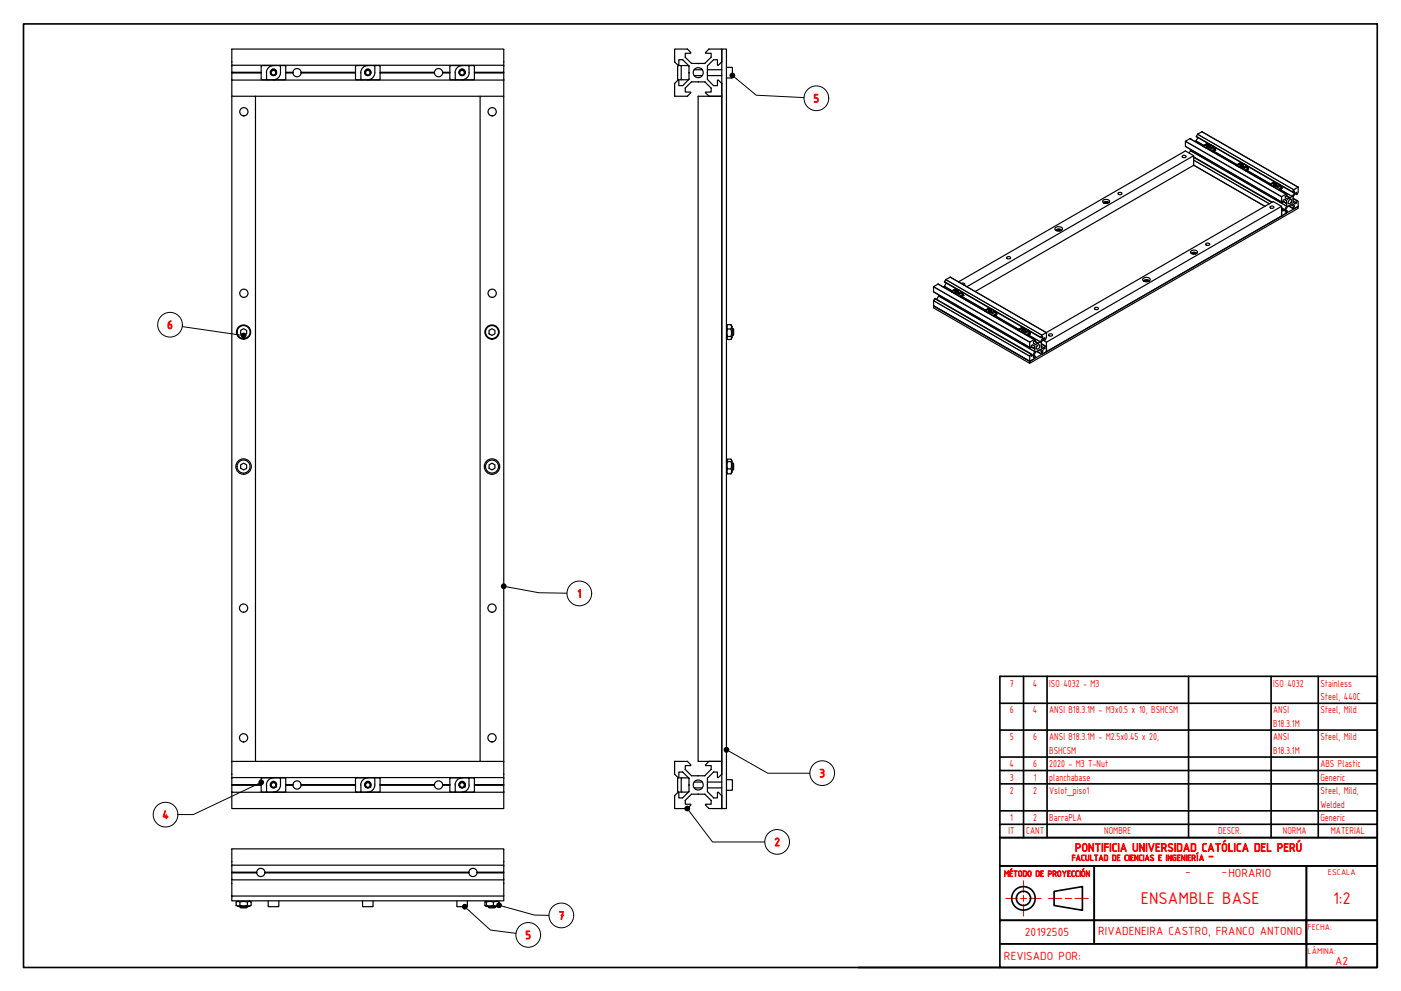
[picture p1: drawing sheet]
<svg xmlns="http://www.w3.org/2000/svg" width="594mm" height="420mm" viewBox="0 0 594 420" stroke-linecap="round" stroke-linejoin="round" font-family="sans-serif">
<!-- layer: Visible (ISO) -->
<g fill="none" stroke="#000" stroke-width=".51">
<path d="M98.3 27.7v2.9h12.4M98.3 34h115.3v6.8h-115.3zM98.3 30.6v.2M110.7 30.9h-12.4v3.1M110.7 30.8l-12.4 .1M110.8 33.5l.2 .3M111 33.8h9.9M111 27.8h9.9M111 27.9l-.3 5.7M113 30.8v2.8M113 33.5l.3 .3M115 31.6a1.24 1.24 0 0 1 .1-1.7 1.24 1.24 0 0 1 1.7 0 1.24 1.24 0 0 1 .1 1.7"/>
<path d="M115 31.6a1.24 1.24 0 0 0 1.9 0M115.6 29.3a1.36 1.36 0 0 0-.6 2.3M116 27.8l-1.9 .7-.8 1-.3 1.3M116.3 29.3a1.36 1.36 0 0 1 .6 2.3M116.4 29.3h-.8M116.9 31.6v.1M118.6 27.9l.3 .2M118.9 28v2.8M118.9 30.8l-.6 1.9-1.1 .8-1.3 .3M120.9 27.9l.3 .2v5.5M121.2 33.5l-.3 .3M121.2 30.8h3"/>
<path d="M121.2 30.9h3M121.2 30.6h3M124.2 30.6v.3M124.2 30.9a1.75 1.75 0 0 0 1.8 1.7 1.75 1.75 0 0 0 1.7-1.7M127.7 30.7a1.75 1.75 0 0 0-1.7-1.6 1.75 1.75 0 0 0-1.8 1.6M127.7 30.6v.3M127.7 30.8h23M127.7 30.9h23M127.7 30.6h23M150.7 28v5.6M150.8 33.5l.2 .3M151 33.8h9.9"/>
<path d="M151 27.8h9.9M151 27.9l-.2 .2M153 30.8v2.8M153 33.5l.3 .3M155 31.6a1.24 1.24 0 0 0 1.9 0M155.6 29.3a1.36 1.36 0 0 0-.6 2.3 1.24 1.24 0 0 1 .1-1.7 1.24 1.24 0 0 1 1.7 0 1.24 1.24 0 0 1 .1 1.7M156 27.8l-1.9 .7-.8 1-.3 1.3M156.3 29.3a1.36 1.36 0 0 1 .6 2.3M156.4 29.3h-.8M156.9 31.6v.1M158.7 27.9l.2 2.9M158.9 30.8l-.6 1.9-1 .8-1.4 .3"/>
<path d="M160.9 27.9l.3 .2v5.5M161.2 33.5l-.3 .3M161.2 30.8h23M161.2 30.9h23M161.2 30.6h23M184.2 30.6v.3M184.2 30.9a1.75 1.75 0 0 0 1.8 1.7 1.75 1.75 0 0 0 1.7-1.7M187.7 30.7a1.75 1.75 0 0 0-1.7-1.6 1.75 1.75 0 0 0-1.8 1.6M187.7 30.6v.3M187.7 30.8h3.1M187.7 30.9h3.1M187.7 30.6h3.1"/>
<path d="M190.8 28v5.6M190.8 33.5l.2 .3M191 33.8h9.9M191 27.8h9.9M191 27.9l-.2 .2M193 30.8v2.8M193 33.5l.3 .3M195 31.6a1.24 1.24 0 0 0 1.9 0M195.6 29.3a1.36 1.36 0 0 0-.6 2.3 1.24 1.24 0 0 1 .1-1.7 1.24 1.24 0 0 1 1.7 0 1.24 1.24 0 0 1 .1 1.7M196 27.8l-1.9 .7-.8 1-.3 1.3M196.3 29.3h-.8M196.3 29.3a1.36 1.36 0 0 1 .6 2.3"/>
<path d="M196.9 31.6v.1M198.7 27.9l.2 2.9M198.9 30.8l-.6 1.9-1 .8-1.4 .3M200.9 27.9l.2 .2M201.1 33.5l-.2 .3M201.2 30.9h12.4v3.1M201.2 28v5.6M213.6 27.7v-6.9h-115.3v6.9h115.3v2.9h-12.4M213.6 30.6l-12.4 .2M213.6 30.8v.1M286.1 35.3l1.7-1.3v2.3h1.6M286.1 21v5.3l1.7 1.4v-2.4h1.6"/>
<path d="M286.1 35.4v5.2M286.1 35.4h.1M287.3 28v5.6M287.4 33.5l.2 .3M287.6 33.8h4.3M287.6 27.8h4.3M287.6 27.9l-.2 .2M288.9 33.5l.2 .3M289.1 27.9l-.2 .2v5.5M289.5 25.3h.1M289.5 25.3l2.6 2.6M289.5 36.3h.1"/>
<path d="M291.5 20.8h-5.3l-.2 .2M291.5 20.8l1.4 1.8h-2.3v1.6l2.6 2.6M291.9 27.9h.1M292 33.7l-.1 .1M292.1 28v.1M292.1 33.5v.1M292.1 33.7l-2.6 2.6M292.1 27.9l.1 .1M292.2 28v2.9M292.2 30.6l-.1 3.1M293.2 34.7l-2.6 2.7v1.6h2.3l-1.4 1.7M293.2 26.9h.1"/>
<path d="M293.2 34.7h5.7M293.3 34.7h-.1M294.4 32h3.4M294.4 29.6h3.4M298.9 34.7l2.7 2.7v1.6h-2.5l1.5 1.7M298.9 26.9h-5.7M300 28v5.6l2.6 2.7M300 32h6.1M300 29.6h6.1M300 27.9v.1M300.7 20.8h-.1M302.6 25.3l-2.6 2.6"/>
<path d="M302.6 36.3h.1M302.6 25.3h1.6v2.4h.4l1.5-1.5-.1-5.3-5.4-.1-1.5 1.8h2.5v1.6l-2.7 2.6M302.7 25.3h-.1M306 35.3l-1.4-1.3h-.4v2.3h-1.6M306 35.4h.1M306.1 20.8h1.9v322h-1.9zM306.1 35.4l-.1 5.3-5.3 .1M308 28.6l2.5 .2M308 33.1h2.3M310.5 32.8l-.2 .2M310.6 28.8v4M98.3 40.8v288.9h115.3v3h-12.4"/>
<path d="M108.3 40.8v282M203.6 40.8v282M213.6 40.8v282M286 40.6l.3 .2h5.2M296 40.8h10.1v282h-10.1zM507.3 57.8l5.7 3.5M507.8 56.9l-.5 .9 40.8 23.6M507.8 56.9h.1M508 58.3l-1.3 1.7M509.7 55.9l-1.9 1M509.7 55.9h.1M509.7 55.9l40.8 23.5"/>
<path d="M501.4 66.1l.6-.3 .9 .4a.86 .86 0 0 1-.8 .7 .86 .86 0 0 1-.8-.6zM504.8 63.4l-.5 1.5M506.2 66l-3.5-2-96.2 55.5M506.2 66.7l33.1 19.1M506.2 66.5l33.2 19.2M506.2 70l30.2 17.5M508.8 65.7l.7 .3M510.3 62.1h.1M510.4 62l1.8-.8 1.1 .1 1.1 .7M510.5 62l-.1 .1M511.6 61l-1.6 .9M511.6 61h.1"/>
<path d="M511.7 61l.4 .2M511.8 62.1l.8-.2 .4 .3-.2-.1M511.8 62a.75 .75 0 0 1 1.3 .1M511.9 62v.1M512 62.1l.9 .2M512.1 62.1h-.1M512.2 62h.4M512.5 61.7l-.3 .1M512.8 61.6l-1 .4M513.1 61.8l-.3-.2 .3 .2a.67 .67 0 0 1-.6 .5 .67 .67 0 0 1-.7-.3 .7 .7 0 0 1 1.2 .1M514.4 62l.1 .1M514.5 62.6l-1.9 .8"/>
<path d="M515.2 63.6v.1M515.2 63.1l-.7-.5v-.5l12.6 7.3M515.2 63.7l-1 .6M515.3 63.2v.4M516.2 65.5l.6 .3M524.6 70.1l2-.8 2 .9M524.6 70.2h.1M525.7 69.2l-1.6 .9M525.8 69.2l.4 .2M525.9 69.2h-.1M526.2 70.2l-.2 .1M526.3 69.9h.4"/>
<path d="M526.4 70.1h.3M526.9 69.8l.3 .1a.71 .71 0 0 1-.5 .6 .71 .71 0 0 1-.8-.4 .69 .69 0 0 1 .7-.3 .69 .69 0 0 1 .6 .5l-.6-.3-.6 .3M526.9 70.2l.1 .2-.3-.3-.6 .3M527 69.8h-.7l-.4 .3 .9-.2 .4 .4h-1.2M527 69.8l.3 .2M528.6 70.8l-1.8 .8M528.6 70.2v.6l.8 .5M528.6 70.3l12.7 7.3M529.4 71.3v.5l-1.1 .7M537.4 77.8l.6 .3M538.7 78.4v.1M539.9 77.3l-1.6 1"/>
<path d="M540 77.4h-.1M540 77.3l.3 .2M540.1 78.3a.73 .73 0 0 1 1.2 .2M540.4 78.4l.8 .2M540.4 78.1h.4M540.5 78.3h.3M541.1 77.9l.3 .2zM541.1 77.9l-1 .4M541.4 78.1a.64 .64 0 0 1-.6 .6 .64 .64 0 0 1-.7-.6h1l.2 .4-.4-.3-.8 .2 1.2 .1-.2-.1M542.7 78.9l-1.8 .9M542.7 78.4l-1.2-.8-1.1-.1-1.7 .9M543.5 79.4l-.8-.5v-.5l5.4 3"/>
<path d="M543.5 79.4h.1M543.6 79.9l-.1 .1M543.6 79.5v.4M550.5 79.4l-1.9 1-.5 .9M550.5 79.4v2.2l-.7 .9-.7-.4M447.5 96.5l1.6-.4 1.3 .5a1.34 1.34 0 0 1-.6 1.4 1.34 1.34 0 0 1-1.6-.1l-.5-.2a.71 .71 0 0 1-.2-1.2zM447.7 97.6a1.76 1.76 0 0 1 2.5 0M448.3 97.9l.5-.4 .8 .4M448.8 97.5v.5M449.4 97.6v.4M467.8 84.9a1.66 1.66 0 0 1 2.7 .7 1.89 1.89 0 0 1-2.9-.2zM467.9 85.9a2.1 2.1 0 0 1 2.4 0"/>
<path d="M468.4 86.1l.5-.3 .7 .1 .1 .3M468.9 85.8v.5M469.6 85.9v.3M474.2 81.8l1-.2 .5 .3a.8 .8 0 0 1-.8 .7 .8 .8 0 0 1-.7-.8zM538.6 87.5l1-.1 .6 .3a.8 .8 0 0 1-.9 .7 .8 .8 0 0 1-.7-.9zM540.6 84.1l.7 .3M543.4 88.2l.7 .2M543.4 88.1l.7 .3v1l.5-.3M543.4 87.5l-3.5-2.1-96.2 55.6M543.5 80.1l-1.1 .5M543.9 88.5l-.5 .9v2.1l1.9-1 .5-1M544.6 89v.1"/>
<path d="M545.3 82.3l-1.9 1.1v2.2M545.4 83l1.5 .9-.9 .5-1-.5v-.7l.8-.6-41.2-23.8-1.9 1.1v2.2l41.2 23.9 .2-1.1 .5-.3 1 .5v1.1l-1.5-.9 1.5 1-1.5-.9M545.4 83l1.6 .9M545.6 86.3v1.1l-1 1.6M546.5 85l.9-.5a1.17 1.17 0 0 1 .1 1.3 1.17 1.17 0 0 1-1.1 .5zM546.5 87.3l1.6 1M547.4 86.8l1.5 .9-.8 .5M548.1 81.4l.8-.4v.7l-1 1.6-.9 .6-1.5-.9M548.3 84.2l1.5 .9v.9M548.3 84.1l1.5 1M548.9 87.7v-.7l-1-.5-2 1.2-.9 1.6v.7l.8-.5-.7-.4M549.8 82.5v-1l-.5 .4-1 1.6v2.3l1 .5 .5-.3-1.5-.9"/>
<path d="M550 85l.5 .3-.1 2.2-1.8 1.1-2.2-1.2M400.5 119.4l5.7 3.5M401.3 120l-.9 1.4-.5 .2M427 109l.6-.2 .9 .3a.86 .86 0 0 1-.8 .7 .86 .86 0 0 1-.9-.6zM484.8 118a1.72 1.72 0 0 1 2.9 .8 1.78 1.78 0 0 1-3.1-.5zM484.9 119.1a1.84 1.84 0 0 1 2.5 0M486 118.9v.6M486.7 119v.4M486.8 119.4l-.1-.4-.7-.1-.5 .5M505.1 106.4a1.58 1.58 0 0 1 2.6 .7 1.69 1.69 0 0 1-2.9-.4zM505.1 107.4a1.86 1.86 0 0 1 2.4 0M505.7 107.7l.4-.4 .8 .4"/>
<path d="M506.1 107.3v.4M506.8 107.4v.3M511.4 103.3l.6-.3 1 .4a.8 .8 0 0 1-.9 .7 .8 .8 0 0 1-.7-.8zM308.5 137.6l-.2 .9 .2 1-.2 3.8 .2 .6h1.4l.2-.3-.2-4.1M308.5 137.6l-.5 .9M308.5 139.5h1.4M308.5 137.6h1.4M309.9 137.6l.3 .9-.3 1M309.9 137.6l.6 .9v4.6l-.5 .7M310.5 139.3l.6 .3v2.4l-.6 .3M310.8 139.3v3M395.9 129.6l40.7 23.6v.8l-40.7-23.5v-.8"/>
<path d="M395.9 129.6l40.8 23.6M396.4 126.6l-.5 .9v2.1M398 125l-.8 1.9M402.1 127.3l.6 .4M404.8 122.7l-1.6 .8M404.9 122.7l.4 .2M405 123.7a.75 .75 0 0 1 1.3 0M405.3 123.7l.8 .2M405.4 123.4h.3M405.4 123.5l.4 .1M406 123.2h-.6l-.4 .4M406.3 123.5l-.1-.2a.58 .58 0 0 1-.5 .7 .58 .58 0 0 1-.6-.5l.9-.1 .3 .4-.7-.3-.5 .2 .5-.2 .7 .4-.3-.2"/>
<path d="M407.6 120.2l1.1-.1 .4 .3-.3 .5M407.6 123.6l.1 .1M407.7 124.2l-1.8 .9M407.7 123.6l-2-.8-1.1 .2-1 .8M407.7 124.2h.1M407.7 123.7v.5l.8 .5v.6M407.7 123.7l12.7 7.3M408.4 125.3l-1 .7M408.5 125.2l-.1 .1M409.4 127.2l.6 .3M410 121.6l96.2-55.6v4.1l-92.7 53.5M417.8 131.9l1.2-.8 1.1-.1 1.7 .7v.7l.8 .4"/>
<path d="M419.3 132l.7-.2 .3 .3M419.4 131l-.4-.1-1.6 .8M419.5 131.9l-.2 .1M419.5 131.6h.4M419.6 131.7h.3M420.1 131.9l.3 .1-.4-.3-.8 .2M420.2 131.4h-.7l-.3 .4 .9-.2 .3 .3M420.5 131.6l-.3-.2 .2 .2a.61 .61 0 0 1-.5 .5 .61 .61 0 0 1-.7-.5l.7-.1 .5 .5-.4-.3-.8 .2M421.8 132.4l-1.8 .9M421.8 131.9l12.7 7.3M422.5 132.9l.1 .1M422.6 133.4l-.1 .1"/>
<path d="M422.6 133.5l-1.1 .6M422.7 132.9v.5M430.7 139.4l.5 .3M431.9 139.9l1.2-.6 1.1-.1 1.8 .8M433.1 139l-1.6 .9M433.2 139l.4 .2M433.3 140a.75 .75 0 0 1 1.3 .1M433.7 139.7h.3M433.7 139.9h.4M434.3 139.6l-1 .3M434.7 139.8l-.4-.2 .3 .1a.67 .67 0 0 1-.6 .6 .67 .67 0 0 1-.7-.4 .7 .7 0 0 1 1.2 .2l-.4-.2-.8 .2M464.2 130.5l1-.2 .6 .3a.8 .8 0 0 1-.9 .7 .8 .8 0 0 1-.7-.8z"/>
<path d="M102 140.1l1.3-.7 1.3 .7v1.4l-1.3 .7-1.3-.7zM207.4 140.1l1.2-.7 1.3 .7v1.4l-1.3 .7-1.2-.7zM308 143.1l.5 .7M308.5 142.7h1.4M432 140l-.1 .1M433.3 140.1l.7-.2 .5 .3M433.5 140.2l.6-.2 .3 .3M433.5 140.1l-.1 .1M433.6 140.1h-.1M433.9 145.7l.6 .3M434.3 140.1h.1M434.4 140.1l.1 .1"/>
<path d="M436 140.6l-1.9 .8M436 140.1v.5l.8 .4M436 140.1l5.3 3M436.6 153.1l.1 .1M436.6 153.2l113.9-65.7v.8l-113.9 65.7M436.7 141l.1 .1M436.8 141.6h-.1M436.8 141.6l-1.1 .7M436.8 141.1v.5M437.1 150.2l-40.7-23.6 40.7 23.6-.5 .8v2.1M437.3 147.1l1.5 .8M438.5 144l-40.7-23.6-1.9 1.1v2.2l40.7 23.6 .7 .2v-1l.5-.3 1 .5v1.2l-1.5-.9 1.5 .9v1.2l-.9 1.6-.6 .3v-1"/>
<path d="M438.5 144l-1.8 1-.1 2.3M438.6 144l.5 .4-.9 .5v.7l1 .5 .9-.6-1.5-.8M438.6 144.6l1.6 .9M439.1 151.1l-.5 1-1.9 1.1M439.6 149l2.2 1.2 1.9-1M439.7 148.9l1.6 1.1M439.9 146.5l.6-.3a1 1 0 0 1 .2 1.2 1 1 0 0 1-1.2 .5v-.7zM440.1 145.5l.1 .1M440.6 148.4l1.6 .9-.9 .5M441.3 143.1l.9-.4v.6l-1 1.6-1 .6-1.5-.9M441.6 145.8l1.5 .9v1M441.6 145.7l1.5 1"/>
<path d="M442.2 144.1l1.5 1 99.7-57.6v4.1l-99.7 57.5M442.2 149.3v-.6l-1-.6-2 1.2-1 1.6v.7l.9-.5-.8-.4M443.1 144.2v-1l-.6 .3a3.3 3.3 0 0 0-1 2.8l.1 1.2 .9 .5 .6-.3-1.5-.9M443.2 146.7l.5 .3v2.2M443.7 141l-40.8-23.5-1.8 1-.6 .9 40.8 23.7M443.7 141v2.2l-.6 1-.8-.5M443.7 141l-1.9 1.1-.5 .9M443.7 145.1v4M444.8 141.7l1-.2 .5 .3a.76 .76 0 0 1-.8 .7 .76 .76 0 0 1-.7-.8zM102 197.1l1.3-.7 1.3 .7v1.4l-1.3 .7-1.3-.7zM207.4 197.1l1.2-.7 1.3 .7v1.4l-1.3 .7-1.2-.7zM308.4 194.9l-.4 .6"/>
<path d="M308.5 198.8h1.4M308.5 195.7h1.4M309.9 195.7l.3 1.6-.3 3.6M309.9 195.7l.3-.5-.3-.5h-1.4l-.1 .2 .1 3.9-.2 1.1 .2 1M310.1 194.9l.4 .6v4.6l-.6 .8M310.5 196.3l.6 .3v2.4l-.6 .3M310.8 196.3v3M308 200.1l.5 .8M308.5 200.9h1.4M98.3 329.7v3h12.4M98.3 335.9h115.3v6.9h-115.3zM98.3 322.8h115.3v6.9"/>
<path d="M98.3 332.7v.1M110.7 332.9h-12.4v3M110.7 332.8l-12.4 .1M110.7 335.6l.2-5.7 10-.1 .3 .2v5.6M110.8 335.5l.2 .3M111 335.8h9.9M113 335.5l.3 .3M115 333.6a1.24 1.24 0 0 1 .1-1.7 1.24 1.24 0 0 1 1.7 0 1.24 1.24 0 0 1 .1 1.7M115 333.6a1.24 1.24 0 0 0 1.9 0M116 329.8l-1.3 .3-1.1 .8a5.4 5.4 0 0 0-.6 4.7M116.3 331.3a1.36 1.36 0 0 1 .6 2.3M116.4 331.3h-.3a1.39 1.39 0 0 0-1.3 .8 1.39 1.39 0 0 0 .2 1.5"/>
<path d="M118.6 329.8l.3 .2M118.9 330.1a5.6 5.6 0 0 1-.6 4.6l-1.1 .8-1.3 .3M121.2 335.5l-.3 .3M121.2 332.8h3M121.2 332.7h3M124.2 332.7v.2h-3M124.2 332.9a1.75 1.75 0 0 0 1.8 1.7 1.75 1.75 0 0 0 1.7-1.7M127.7 332.7a1.75 1.75 0 0 0-1.7-1.6 1.75 1.75 0 0 0-1.8 1.6M127.7 332.7v.2h23M127.7 332.8h23M127.7 332.7h23M150.7 330.1v5.5"/>
<path d="M150.8 335.5l.2 .3M151 329.8l10.1 .1 .1 5.7M151 335.8h9.9M151 329.8l-.2 .2M153 332.8v2.8M153 335.5l.3 .3M155 331.7a1.35 1.35 0 0 1 2 0 1.35 1.35 0 0 1-.1 1.9 1.24 1.24 0 0 0-.1-1.7 1.24 1.24 0 0 0-1.7 0 1.24 1.24 0 0 0-.1 1.7l-.4-.6zM155 333.6a1.24 1.24 0 0 0 1.9 0M156 329.8l-1.9 .7-.8 1-.3 1.3M158.7 329.8l.2 .2a5.4 5.4 0 0 1-.6 4.7l-1 .8-1.4 .3M161.2 335.5l-.3 .3M161.2 332.8h23"/>
<path d="M161.2 332.7h23M184.2 332.7v.2h-23M184.2 332.9a1.75 1.75 0 0 0 1.8 1.7 1.75 1.75 0 0 0 1.7-1.7M187.7 332.7a1.75 1.75 0 0 0-1.7-1.6 1.75 1.75 0 0 0-1.8 1.6M187.7 332.7v.2h3.1M187.7 332.8h3.1M187.7 332.7h3.1M190.8 330.1v5.5M190.8 335.5l.2 .3M190.8 330l.2-.2h9.9l.2 .2M191 335.8h9.9M193 332.8v2.8"/>
<path d="M193 335.5l.3 .3M195 333.6a1.24 1.24 0 0 0 1.9 0M195.5 331.3h.3a1.37 1.37 0 0 1 1.4 .7 1.37 1.37 0 0 1-.3 1.6 1.24 1.24 0 0 0-.1-1.7 1.24 1.24 0 0 0-1.7 0 1.24 1.24 0 0 0-.1 1.7 1.36 1.36 0 0 1 .6-2.3M196 329.8l-1.9 .7-.8 1-.3 1.3M198.7 329.8l.2 3M198.9 332.8l-.6 1.9-1 .8-1.4 .3M201.1 335.5l-.2 .3M201.2 332.9h12.4v3M201.2 330.1v5.5M213.6 332.7l-12.4 .1M213.6 332.8v.1M286 323l.2-.3 5.3 .1 1.4 1.8h-2.3v1.6"/>
<path d="M286.1 337.4l1.7-1.5v2.4h1.6M286.1 323v5.2M286.1 337.4v5.2M286.1 328.2h.1M286.1 337.4h.1M287.3 330.1v5.5M287.4 335.5l.2 .3M287.6 335.8h4.3M288.9 335.5l.2 .3M289.1 329.8l-.2 .2v5.6M289.1 329.8h2.8M289.1 329.8l-1.7 .2"/>
<path d="M289.4 327.3h-1.6v2.4l-1.7-1.4M289.5 327.3h.1M289.5 327.3l2.6 2.7M289.5 338.3h.1M290.6 326.2v.1M290.6 326.2l2.6 2.7 2.8 .1 2.9-.1 2.6-2.7M290.6 339.4v1.6h2.3v.4l-1.4 1.4M290.6 339.4h.1M292 335.7l-.1 .1M292.1 335.5l-2.6 2.7M292.1 330l.1 2.9M292.2 332.7v2.9"/>
<path d="M292.2 335.6l-.1 .1M293.2 336.7l-2.6 2.6M293.2 336.7h5.7M293.3 336.7h-.1M294.4 334.1h3.4M294.4 331.6h3.4M298.9 336.7l2.7 2.7M300 335.6v.1M300 335.6l2.6 2.6M300 334.1h6.1M300 331.6h6.1M300.6 322.8l-1.5 1.8h2.5l-.1 1.7"/>
<path d="M300.7 322.8h5.3l.1 5.4M300.7 322.8h-.1M301.6 339.4v1.6h-2.5v.4l1.5 1.4M302.6 327.3l-2.6 2.7v5.6M302.6 338.3h.1M302.6 327.3h1.6v2.4h.4l1.4-1.4M302.7 327.3h-.1M306 337.4l-1.4-1.5h-.4v2.4h-1.6M306 337.4h.1M306.1 328.2h-.1M306.1 337.4l-.1 5.4h-5.3M308 330.6l2.5 .2"/>
<path d="M308 335.1h2.3M310.5 334.8l-.2 .2M310.6 330.8v4M286 342.6l.3 .2h5.2M98.3 379.9h115.3v2h-115.3zM98.3 366.8v3h10.5M98.3 369.8l10.5 .1M98.3 369.9l10.5 .2M98.3 370.1v2.9h115.3v6.9M98.3 373v6.9M108.8 369.8v.3M108.8 370a1.75 1.75 0 0 0 1.8 1.6 1.75 1.75 0 0 0 1.7-1.6"/>
<path d="M112.3 369.8a1.75 1.75 0 0 0-1.7-1.6 1.75 1.75 0 0 0-1.8 1.6M112.3 369.8h86.5v.3h-86.5M112.3 369.8v.3M112.3 369.9h86.5M198.8 370a1.75 1.75 0 0 0 1.8 1.6 1.75 1.75 0 0 0 1.7-1.6M202.3 369.8a1.75 1.75 0 0 0-1.7-1.6 1.75 1.75 0 0 0-1.8 1.6M202.3 369.8v.3M213.6 367.1v2.7h-11.3M213.6 369.8l-11.3 .1M213.6 369.9l-11.3 .2M213.6 366.8v-6.9h-115.3v6.9h115.3v.3M213.6 367.1h.1"/>
<path d="M213.6 370.1v2.9M100.1 382.4l.8-.2 .8 .2 4-.2 .8 .2M100.1 383.8l.8 .3 .8-.3 4 .3 .8-.3M100.1 382.4v1.4M101 381.9l-.9 .5M101.7 382.4v1.4M101.8 384.3l.3 .6h2.4l.3-.6M101.8 384.6h3M104.9 382.4v1.4M105.6 381.9l.9 .5M106.5 382.4v1.4l-.9 .5h-4.6l-.9-.5M113.7 381.9v2.3l.3 .2 4.1-.1 .1-2.4"/>
<path d="M153.7 381.9l.3 2.5M158.2 381.9l-.1 2.4-4.1 .1M193.7 381.9l.3 2.5M198.2 381.9l-.1 2.4-4.2 .1M206.2 382.4v1.4M206.3 381.9l-.5 .3M207.1 384.3l.3 .6h2.4l.3-.6M207.1 384.6h3M209.2 382.4l-3.5-.2-.1 1.6 .3 .3 .3-.3 1.5 .3 3.9-.3M209.2 382.4l1.2-.2 1.2 .2M209.2 382.4v1.4M210.9 381.9l.7 .5"/>
<path d="M211.6 383.8l-.7 .5h-4.6l-.5-.3M211.6 382.4v1.4"/>
<circle cx="116" cy="30.8" r="1.24"/>
<circle cx="116" cy="30.8" r=".98"/>
<circle cx="156" cy="30.8" r="1.24"/>
<circle cx="156" cy="30.8" r=".98"/>
<circle cx="195.9" cy="30.8" r="1.24"/>
<circle cx="195.9" cy="30.8" r=".98"/>
<circle cx="296.1" cy="30.8" r="2.13"/>
<circle cx="103.4" cy="47.4" r="1.75"/>
<circle cx="208.7" cy="47.4" r="1.75"/>
<circle cx="103.4" cy="124.3" r="1.75"/>
<circle cx="208.7" cy="124.3" r="1.75"/>
<circle cx="103.3" cy="140.8" r="2.76"/>
<circle cx="103.3" cy="140.8" r="3"/>
<circle cx="208.6" cy="140.8" r="2.76"/>
<circle cx="208.6" cy="140.8" r="3"/>
<circle cx="103.3" cy="197.8" r="2.76"/>
<circle cx="103.3" cy="197.8" r="3.3"/>
<circle cx="208.6" cy="197.8" r="2.76"/>
<circle cx="208.6" cy="197.8" r="3.3"/>
<circle cx="103.3" cy="257.8" r="1.75"/>
<circle cx="208.6" cy="257.8" r="1.75"/>
<circle cx="103.3" cy="312.8" r="1.75"/>
<circle cx="208.6" cy="312.8" r="1.75"/>
<circle cx="116" cy="332.8" r="1.24"/>
<circle cx="116" cy="332.8" r=".98"/>
<circle cx="156" cy="332.8" r="1.24"/>
<circle cx="156" cy="332.8" r=".98"/>
<circle cx="195.9" cy="332.8" r="1.24"/>
<circle cx="195.9" cy="332.8" r=".98"/>
<circle cx="296.1" cy="332.8" r="2.13"/>
</g>
<g fill="#000">
<circle cx="504.6" cy="58.8" r=".25"/>
<circle cx="512.4" cy="62.3" r=".25"/>
<circle cx="524.5" cy="70.3" r=".25"/>
<circle cx="526" cy="70.2" r=".25"/>
<circle cx="526.6" cy="70.5" r=".25"/>
<circle cx="540.1" cy="78.4" r=".25"/>
<circle cx="540.8" cy="78.7" r=".25"/>
<circle cx="543.4" cy="85.6" r=".25"/>
<circle cx="543.4" cy="89.4" r=".25"/>
<circle cx="543.4" cy="91.5" r=".25"/>
<circle cx="545.6" cy="87.4" r=".25"/>
<circle cx="546.9" cy="83.9" r=".25"/>
<circle cx="547.9" cy="83.3" r=".25"/>
<circle cx="548.6" cy="80.4" r=".25"/>
<circle cx="395.9" cy="127.5" r=".25"/>
<circle cx="398" cy="125.5" r=".25"/>
<circle cx="400.4" cy="121.4" r=".25"/>
<circle cx="405.1" cy="123.7" r=".25"/>
<circle cx="405.7" cy="124" r=".25"/>
<circle cx="417.8" cy="131.9" r=".25"/>
<circle cx="419.2" cy="131.9" r=".25"/>
<circle cx="419.9" cy="132.1" r=".25"/>
<circle cx="421.8" cy="132.4" r=".25"/>
<circle cx="433.4" cy="140" r=".25"/>
<circle cx="434" cy="140.3" r=".25"/>
<circle cx="438.8" cy="149.1" r=".25"/>
<circle cx="441.2" cy="144.9" r=".25"/>
<circle cx="116.9" cy="333.6" r=".25"/>
<circle cx="156.9" cy="333.6" r=".25"/>
<circle cx="196.9" cy="333.6" r=".25"/>
</g>
<!-- layer: Visible Narrow (ISO) -->
<g fill="none" stroke="#000" stroke-width=".42">
<path d="M502.7 60l40.7 23.5M502.7 59.9l40.8 23.5M504.6 58.8l40.7 23.5M507.2 59.7l3.3 1.9-3.3-1.8M507.8 56.9l40.8 23.5M509.7 55.9l40.7 23.5M502.7 62.1l40.7 23.5M504.8 63.9l40.8 23.5M506.2 70l30.2 17.5M506.2 67.9l32 18.5M506.2 67.9l32.1 18.5M510.3 62.1h.1"/>
<path d="M510.4 62h.1M510.4 62.1l1 .6M510.5 62l-.1 .1M510.5 62l.9 .5M511.4 62.7l.8 .2 1.3-.2M511.4 62.7h.1M511.4 61.4l-.9 .6M511.4 62.5v.2M511.4 62.5l.8 .3 1.2-.3M511.5 61.4l.8-.2 1.1 .2M511.6 61h.1M512 61.2l-.4-.2-1.6 1"/>
<path d="M513.4 62.5l.1 .2M513.4 61.4h.1M513.4 61.4l.9 .6M513.5 62.7v.5M514.3 62l.1 .1M514.3 62h.1M514.3 62l-.9 .5M514.4 62.1l-.9 .6M514.5 62.1l-.1 .6 .8 .3M514.6 64.1l10 5.7M515.2 63l-1.5 1.1M515.2 63l-1.7 1"/>
<path d="M515.2 63.7l-1.1 .6M515.3 63.2l-.1 .5M515.3 63.6l-.1 .1M524.5 70.3h.1M524.6 70.1h.1M524.6 70.3l.9 .5M524.6 70.1v.2M524.6 70.1l1 .6M525.5 70.8l.8 .3 1.3-.3M525.5 69.6l-.9 .5M525.6 70.7l-.1 .1M525.6 70.7h1.9"/>
<path d="M525.6 69.6h2M525.7 69.2h.1M526.2 69.4l-.4-.2-1.6 .9M527.5 70.7l.1 .1M527.6 69.6h.1M527.6 69.6l.9 .5M527.6 70.8v.6M528.5 70.1l-.9 .7M528.5 70.1h.1M528.5 70.1l-1 .6M528.6 70.2v.6l.7 .4M528.8 72.2l10 5.8"/>
<path d="M529.3 71.2l-1.4 1M529.3 71.2l-1.6 .9M529.4 71.3v.5M529.4 71.7v.1M529.4 71.8l-.1 .1M529.4 71.8l-1.1 .6M538.7 78.4v.1M538.7 78.5l.9 .5M538.7 78.3h.1M538.8 78.3l-.1 .2M538.8 78.3l1 .5M539.6 79h2.2"/>
<path d="M539.7 77.8l-.9 .5M539.8 78.8l-.2 .2M539.8 78.8l.6 .3 1.3-.3M539.8 77.8l.7-.3 1.2 .3M539.9 77.3h.1M540.3 77.6l-.4-.3-1.5 1M541.7 78.8l.1 .2M541.7 77.8h.1M541.7 77.8l.9 .5M541.8 79v.5M542.6 78.3l.1 .2M542.6 78.3h.1"/>
<path d="M542.6 78.3l-.9 .5M542.7 78.4v.6l.8 .4M542.7 78.5l-.9 .5M543.5 79.5l-1.7 .8M543.5 80v.1M543.5 80l-1.1 .6M543.5 79.5l-1.5 .9M543.6 79.5l-.1 .5M543.6 79.9l-.1 .1M447.7 97.7l1-.6 .9 .2 .5 .4M467.9 86l1.2-.5 1.1 .5M542.9 80.4l5 2.9"/>
<path d="M543.4 89.3v.1M544.1 88.8l.5 .3M544.6 84.6l1 .5M545 83.9l1 .5M547.9 86.5l1 .5M548.3 85.8l1 .5M548.9 81.6l-.6-.3 .6 .4M401 118.6l40.8 23.5M401.1 118.5l40.7 23.6M402.9 117.5l40.8 23.5M484.9 119.2l1-.5h.9l.5 .5M505.1 107.5l1.2-.5 1.1 .5"/>
<path d="M395.9 129.6l40.7 23.5M395.9 127.5l40.7 23.5M395.9 123.7l40.7 23.5M395.9 121.6l40.7 23.5M395.9 121.5l40.8 23.5M397.8 120.4l40.7 23.6M398 125.5l40.8 23.6M400.4 121.4l3.3 1.9M403.6 123.7l.1 .1M403.7 123.6h.1M403.7 123.8l.9 .5M403.7 123.6v.2"/>
<path d="M403.7 123.6l1 .6M404.6 124.3l.8 .3 1.3-.3M404.7 124.2l-.1 .1M404.7 124.2h1.9M404.8 122.7h.1M405.2 122.9l-.3-.2-1.6 .9M406.6 124.2l.1 .1M406.7 123l-1.6-.1-1.4 .7M406.7 123h.1M406.7 123l.9 .6M406.7 124.3v.5M407.6 123.6l.1 .1"/>
<path d="M407.6 123.6h.1M407.6 123.6l-1 .6M407.7 123.7l-1 .6M407.7 123.7v.5l.7 .5M407.8 125.7l10 5.8M407.9 125.6l10 5.8M408.5 124.8v.5M408.5 124.8l-1.7 .8M408.5 125.3h-.1M408.5 125.3l-1.1 .7M408.5 124.8l-1.5 .9M417.8 131.9v.1"/>
<path d="M417.8 131.9l.9 .6M417.8 131.8h.1M417.9 131.8l-.1 .1M417.9 131.8l.9 .5M418.7 132.5l.8 .3 1.3-.3M418.8 131.2l-.9 .6M418.8 132.3l-.1 .2M418.8 132.3l.7 .3 1.3-.3M418.8 131.2h2M419 130.9h.1M419.4 131l-.4-.1-1.6 .8M420.8 132.3v.2"/>
<path d="M420.8 131.2h.1M420.8 131.2l.9 .6M420.8 132.5v.5M421.7 131.8l-.9 .7M421.7 131.8l-.9 .5M421.8 131.7l-.1 .1M421.8 131.9v.5l.8 .4M422 133.8l10 5.8M422.5 132.8l-1.4 1.1M422.5 132.8l-1.6 1M422.6 133.5h.1M422.6 133.5l-1.2 .6"/>
<path d="M422.7 132.9l-.1 .6M422.7 133.4l-.1 .1M431.9 139.9h.1M432 139.9l-.1 .2M432 139.9l.9 .6M432.9 139.4l-.9 .5M433 139.4l.8-.2 1.1 .2M433.1 139h.1M433.5 139.2l-.4-.2-1.6 .9M434.9 139.4h.1M434.9 139.4l1 .5M435.9 139.9l-.9 .7"/>
<path d="M435.9 139.9h.1M435.9 139.9l-1 .6M431.9 140.1h.1M431.9 140.1l1 .5M432.9 140.6l.8 .3 1.3-.3M432.9 140.6v.1M432.9 140.5v.1M432.9 140.5l.8 .3 1.2-.3M434.9 140.5l.1 .1M435 140.6v.5M435 142l1.8-.9-1.6 .9M436 140.1l-.1 .5 .9 .4"/>
<path d="M436.1 142l5.1 2.9M436.8 141.6h.1M436.8 141.6l-1.2 .7M436.8 141.1v.5M437.8 146.2l1 .6M437.9 150.7l-.6-.4 .5 .4M438.2 145.5l1 .6M441.2 148.1l1 .6M441.6 147.4l.9 .6M442.1 143.3l-.6-.3 .7 .3"/>
</g>
<g fill="#000">
<circle cx="515.2" cy="63.7" r=".19"/>
<circle cx="525.5" cy="70.8" r=".19"/>
<circle cx="539.6" cy="79" r=".19"/>
<circle cx="404.6" cy="124.3" r=".19"/>
<circle cx="408.5" cy="125.3" r=".19"/>
<circle cx="418.7" cy="132.5" r=".19"/>
</g>
<!-- layer: Border (ISO) -->
<g fill="none" stroke="#000" stroke-width=".7">
<path d="M10 10.1h574v400.1h-574zM424 298.2h160M434 286.7v68.4M444 286.7v68.4M504 286.7v68.4M539 286.7v68.4M559 286.7v68.4M424 309.5h160M424 321h160M424 326.7h160M424 332.3h160M424 349.5h160v-62.8h-160v68.4"/>
<path d="M424 355.1h160v12h-160zM424 343.8h160M584 349.5v5.6h-160M424 367.1h40v23.1h-40zM447 377.9l12-2v10l-12-2zM464 367.1h90v23.1h-90zM554 367.1h30v23.1h-30zM424 390.2h40v10h-40zM464 390.2h90v10h30v-10h-30v10h-90zM364 410.2h60M424 400.2h130v10h-130zM554 400.2h30v10h-30z"/>
<circle cx="434" cy="380.9" r="5"/>
<circle cx="434" cy="380.9" r="3"/>
</g>
<path d="M434 373.4v5M434 379.6v2.6M426.5 380.9h5M432.8 380.9h2.4M434 383.4v5M436.5 380.9h5M444.5 380.9h5.7M451.6 380.9h2.8M455.8 380.9h5.7" fill="none" stroke="#f00" stroke-width=".42"/>
<!-- layer: Symbol (ISO) -->
<g fill="none" stroke="#000" stroke-width=".42">
<path d="M311.5 32.8l9.2 7.6 20.2 1M77.3 138.5l24.7 3.6M214.8 248.8l13.7 2.5 11.9 .2M309.1 318.5l16.5 9.3h17.8M109.6 332.2l-27.6 13.2h-6.6M292.2 343.8l9.9 13.2h22.2M198 385.3l10 9 10.8 1.4M212.8 384.2l13.8 3.8 6.2 .1"/>
<circle cx="346.2" cy="41.7" r="5.2"/>
<circle cx="72.1" cy="137.7" r="5.2"/>
<circle cx="245.6" cy="251.6" r="5.2"/>
<circle cx="348.6" cy="327.8" r="5.2"/>
<circle cx="70.2" cy="345.4" r="5.2"/>
<circle cx="329.5" cy="356.9" r="5.2"/>
<circle cx="224" cy="396.4" r="5.2"/>
<circle cx="238" cy="388.1" r="5.2"/>
</g>
<g fill="#000">
<circle cx="310.5" cy="32" r="1.24"/>
<circle cx="103.3" cy="142.2" r="1.26"/>
<circle cx="213.6" cy="248.6" r="1.26"/>
<circle cx="308" cy="317.9" r="1.28"/>
<circle cx="110.8" cy="331.7" r="1.26"/>
<circle cx="291.4" cy="342.8" r="1.24"/>
<circle cx="197.1" cy="384.4" r="1.24"/>
<circle cx="211.6" cy="383.8" r="1.24"/>
</g>
<g font-size="7.7" fill="#f00">
<text x="483.7" y="383.4">ENSAMBLE BASE</text>
<text x="565.3" y="383.4">1:2</text>
</g>
<g font-size="5.4" fill="#f00">
<text x="502.5" y="370.9">-</text>
<text x="518" y="370.9">-HORARIO</text>
<text x="434.5" y="396.9">20192505</text>
<text x="465.7" y="396.5">RIVADENEIRA CASTRO, FRANCO ANTONIO</text>
<text x="425.7" y="406.9">REVISADO POR:</text>
<text x="566.2" y="409.2">A2</text>
</g>
<g font-size="5.3" fill="#f00">
<text x="344.9" y="43.4">5</text>
<text x="70.9" y="139.4">6</text>
<text x="244.8" y="253.3">1</text>
<text x="347.4" y="329.5">3</text>
<text x="68.8" y="347.1">4</text>
<text x="328.4" y="358.7">2</text>
<text x="455.8" y="361">PONTIFICIA UNIVERSIDAD CATÓLICA DEL PERÚ</text>
<text x="512.3" y="364.2">-</text>
<text x="236.9" y="389.9">7</text>
<text x="222.8" y="398.1">5</text>
</g>
<g font-size="4.6" fill="#f00">
<text x="428.2" y="291.1">7</text>
<text x="438" y="291.1">4</text>
<text x="444.9" y="291.1">ISO 4032 - M3</text>
<text x="539.9" y="291.1">ISO 4032</text>
<text x="559.9" y="291.1">Stainless</text>
<text x="559.9" y="296.8">Steel, 440C</text>
<text x="428.2" y="302.5">6</text>
<text x="438" y="302.5">4</text>
<text x="444.9" y="302.5">ANSI B18.3.1M - M3x0.5 x 10, BSHCSM</text>
<text x="539.9" y="302.5">ANSI</text>
<text x="559.9" y="302.5">Steel, Mild</text>
<text x="539.9" y="308.2">B18.3.1M</text>
<text x="428.2" y="313.9">5</text>
<text x="438.1" y="313.9">6</text>
<text x="444.9" y="313.9">ANSI B18.3.1M - M2.5x0.45 x 20,</text>
<text x="539.9" y="313.9">ANSI</text>
<text x="559.9" y="313.9">Steel, Mild</text>
<text x="444.9" y="319.6">BSHCSM</text>
<text x="539.9" y="319.6">B18.3.1M</text>
<text x="428.1" y="325.3">4</text>
<text x="438.1" y="325.3">6</text>
<text x="444.9" y="325.3">2020 - M3 T-Nut</text>
<text x="559.9" y="325.3">ABS Plastic</text>
<text x="428.2" y="331">3</text>
<text x="438.4" y="331">1</text>
<text x="444.9" y="331">planchabase</text>
<text x="559.9" y="331">Generic</text>
<text x="428.2" y="336.7">2</text>
<text x="438.1" y="336.7">2</text>
<text x="444.9" y="336.7">Vslot_piso1</text>
<text x="559.9" y="336.7">Steel, Mild,</text>
<text x="559.9" y="342.4">Welded</text>
<text x="427.7" y="353.8">IT</text>
<text x="428.4" y="348.1">1</text>
<text x="435.2" y="353.8">CANT</text>
<text x="438.1" y="348.1">2</text>
<text x="444.9" y="348.1">BarraPLA</text>
<text x="468.2" y="353.8">NOMBRE</text>
<text x="516.6" y="353.8">DESCR.</text>
<text x="543.9" y="353.8">NORMA</text>
<text x="559.9" y="348.1">Generic</text>
<text x="564.3" y="353.8">MATERIAL</text>
</g>
<g font-size="3.9" fill="#f00">
<text x="563.1" y="371.1">ESCALA</text>
<text x="554.5" y="394.2">FECHA:</text>
<text x="554.5" y="404.7">LÁMINA:</text>
</g>
<g font-size="3.8" fill="#f00">
<text x="454.4" y="364.9">FACULTAD DE CIENCIAS E INGENIERÍA</text>
<text x="425.7" y="371.6">MÉTODO DE PROYECCIÓN</text>
</g>
</svg>
